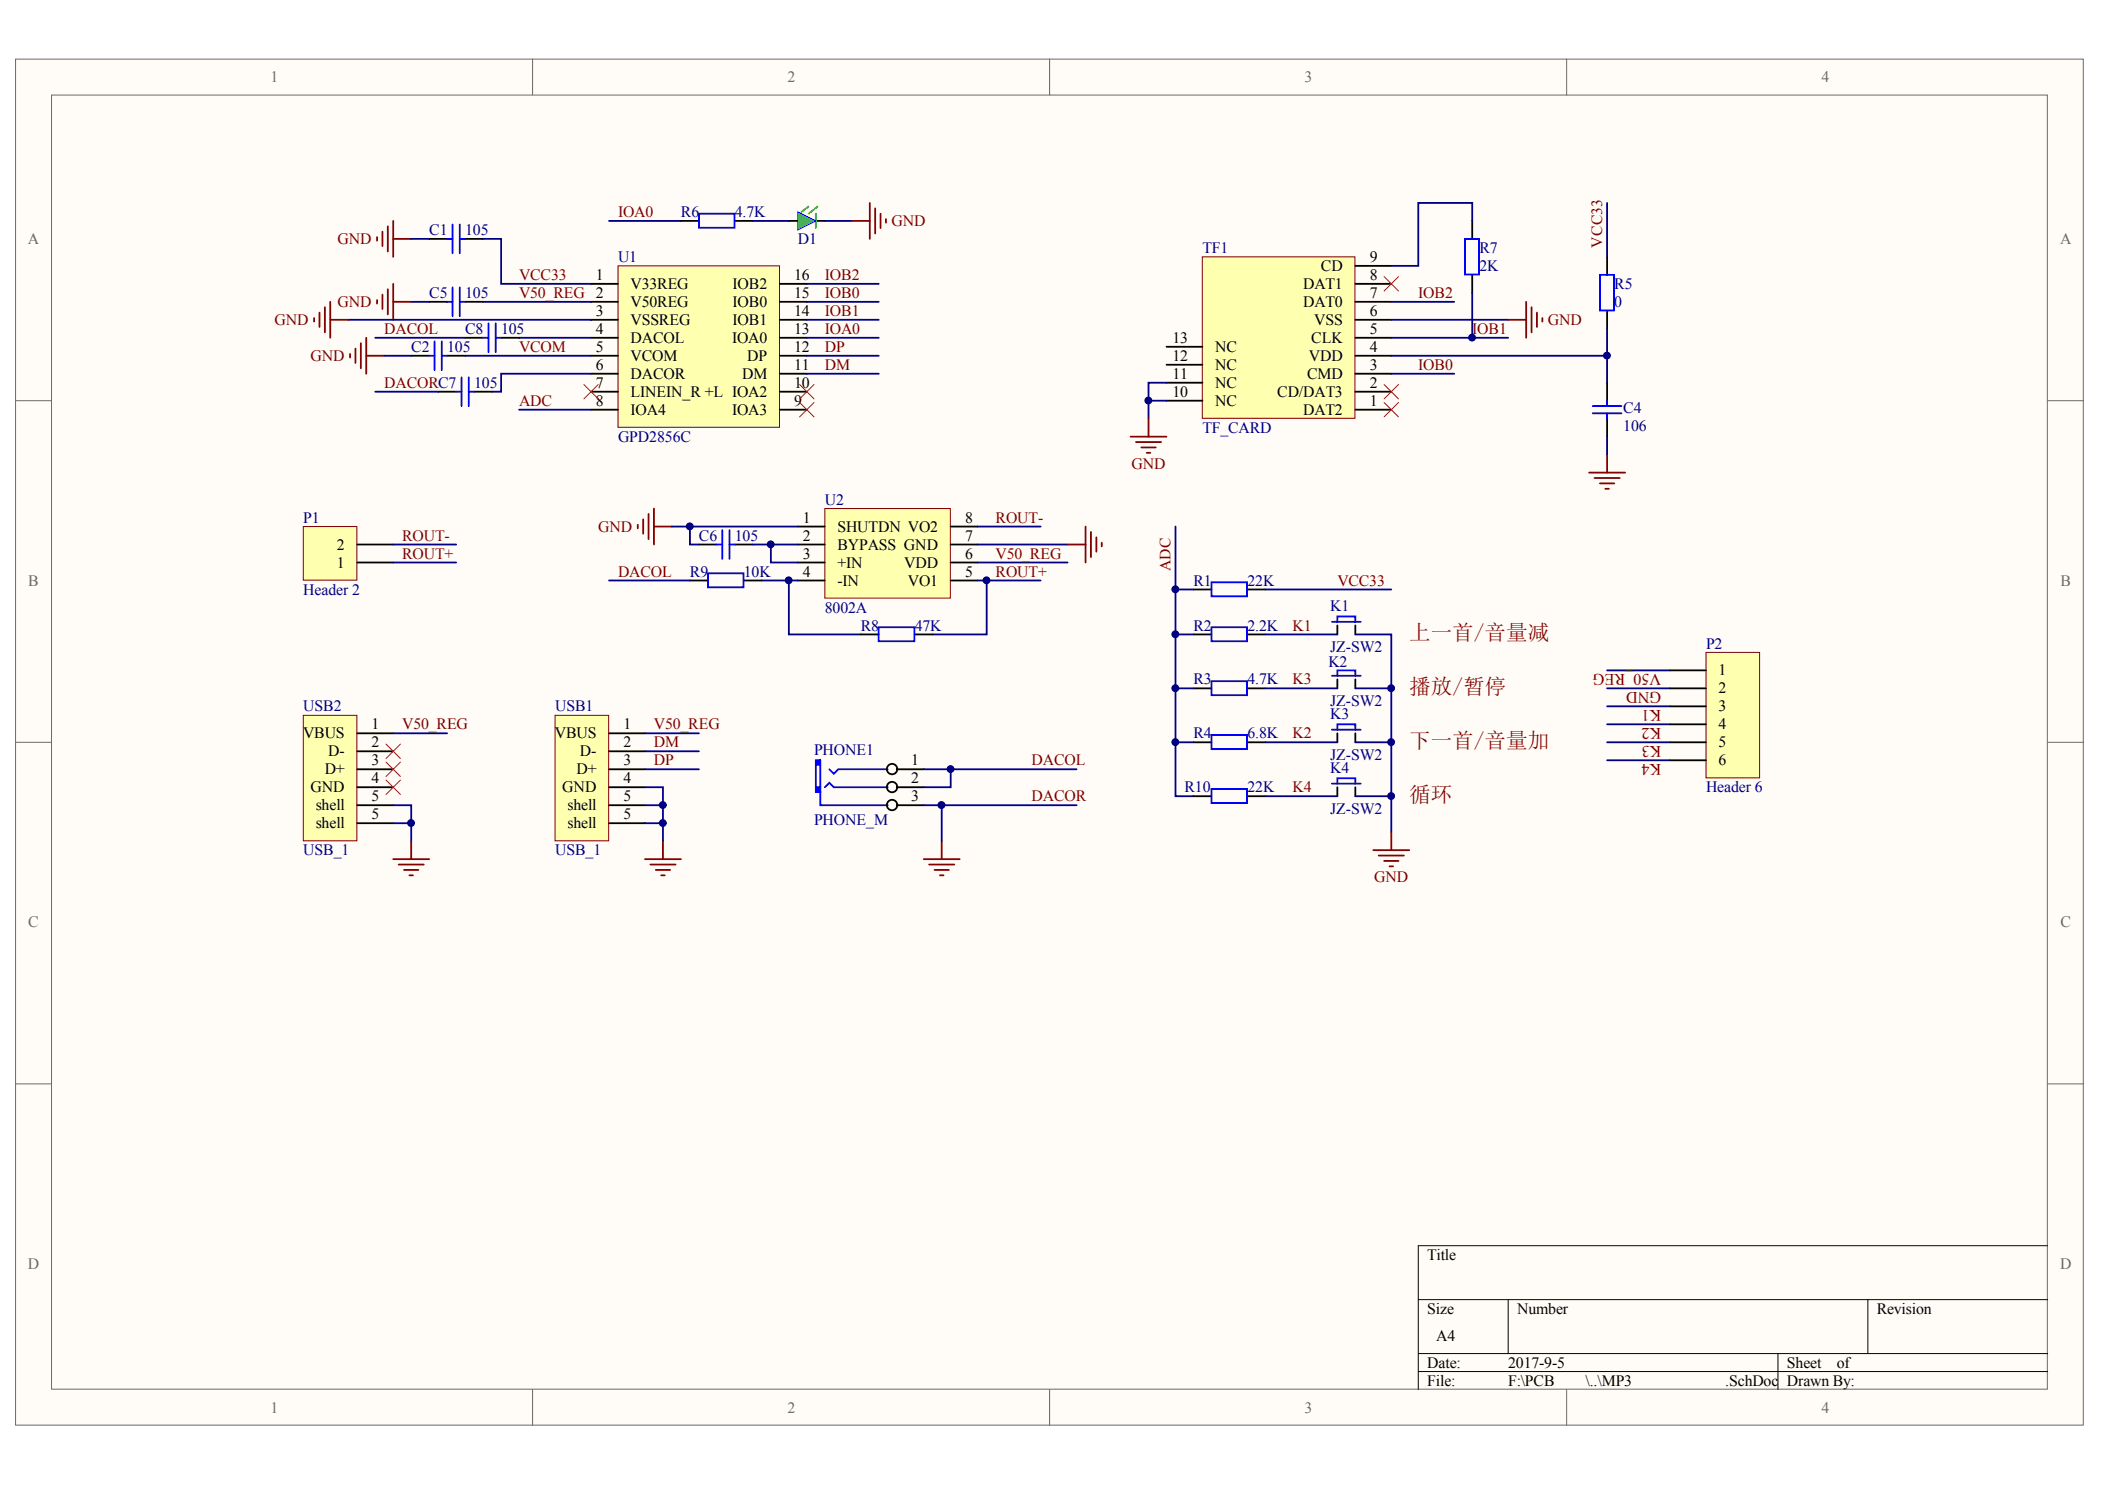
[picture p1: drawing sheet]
<svg xmlns="http://www.w3.org/2000/svg" width="297mm" height="210mm" viewBox="0 0 297 210" stroke-linecap="round" stroke-linejoin="round" font-family="sans-serif">
<g fill="#fffcf8" stroke="#696969" stroke-width=".14">
<path d="M2.2 8.3h291.8v192.7h-291.8z"/>
<path d="M7.3 13.4h281.6v182.6h-281.6z"/>
</g>
<path d="M75.2 8.3v5.1M148.1 8.3v5.1M221.1 8.3v5.1M2.2 56.5h5.1M289 56.5h5M2.2 104.7h5.1M289 104.7h5M2.2 152.9h5.1M289 152.9h5M75.2 196v5.1M148.1 196v5.1M221.1 196v5.1" fill="none" stroke="#696969" stroke-width=".14"/>
<path d="M289 175.7h-88.9v20.3M200.1 183.3h88.9M200.1 190.9h88.9M200.1 193.5h88.9M212.8 183.3v7.6M250.9 190.9v5.1M263.6 183.3v7.6" fill="none" stroke="#000" stroke-width=".14"/>
<path d="M87.2 37.5h22.8v22.8h-22.8z" fill="#ffffb0" stroke="#800000" stroke-width=".14"/>
<g fill="none" stroke="#000" stroke-width=".25">
<path d="M83.4 40h3.8M83.4 42.6h3.8M83.4 45.1h3.8M83.4 47.6h3.8M83.4 50.2h3.8M83.4 52.7h3.8M83.4 55.3h3.8M83.4 57.8h3.8M110 40h3.9M110 42.6h3.9M110 45.1h3.9M110 47.6h3.9"/>
<path d="M110 50.2h3.9M110 52.7h3.9M110 55.3h3.9M110 57.8h3.9"/>
</g>
<path d="M169.7 36.2h21.5v22.8h-21.5z" fill="#ffffb0" stroke="#800000" stroke-width=".14"/>
<g fill="none" stroke="#000" stroke-width=".25">
<path d="M191.3 37.5h5M207.7 31.2v2.5M207.7 38.8v2.5M226.8 36.2v2.6M58 50.2h2.6M60.6 42.6h2.5M63.1 50.2h2.5M65.6 42.6h2.6M164.6 56.5h5.1M164.6 54h5.1M164.6 51.5h5.1M164.6 48.9h5.1"/>
<path d="M191.3 57.8h5M191.3 55.3h5M191.3 52.7h5M191.3 50.2h5M191.3 47.6h5M191.3 45.1h5M191.3 42.6h5M191.3 40h5M226.8 43.8v2.6"/>
</g>
<g fill="none" stroke="#800000" stroke-width=".25">
<path d="M53.2 33.4v.6M54 32.7v2M54.7 31.9v3.6M55.5 31.2v5M55.5 33.7h2.5M44.3 44.9v.5M45.1 44.1v2M45.8 43.3v3.6M46.6 42.6v5M46.6 45.1h2.5M49.4 49.9v.5M50.2 49.2v2"/>
<path d="M50.9 48.4v3.6M51.7 47.6v5.1M51.7 50.2h2.5M53.2 42.3v.5M54 41.6v2M54.7 40.8v3.6M55.5 40v5.1M55.5 42.6h2.5M162.1 59.1v2.5M212.8 45.1h2.6M215.4 42.6v5M216.1 43.3v3.6"/>
<path d="M216.9 44.1v2M217.6 44.9v.5M159.5 61.6h5.1M160.3 62.4h3.5M161.1 63.1h2M161.8 63.9h.5"/>
</g>
<path d="M206.7 33.7h2v5h-2zM225.8 38.8h1.9v5h-1.9zM60.6 50.2h.7M61.3 48.2v4M62.3 48.2v4M62.3 50.2h.8M63.1 42.6h.8M63.9 40.5v4.1M64.9 40.5v4.1M64.9 42.6h.7" fill="none" stroke="#00f" stroke-width=".25"/>
<g fill="none" stroke="#000080" stroke-width=".25">
<path d="M207.7 31.2v-2.6h-7.6v8.9h-3.8M226.8 28.6v7.6M49.1 45.1h34.3M54.2 50.2h3.8M58 42.6h2.6M65.6 50.2h17.8M68.2 42.6h15.2M73.3 47.6h10.1M73.3 57.8h10.1M83.4 52.7h-12.7v2.6h-1.3M113.9 42.6h10.1M113.9 45.1h10.1"/>
<path d="M113.9 50.2h10.1M113.9 47.6h10.1M113.9 40h10.1M113.9 52.7h10.1M162.1 56.5h2.5M164.6 54h-2.5v5.1M196.3 42.6h8.9M196.3 45.1h16.5M196.3 50.2h30.5M196.3 47.6h16.5M196.3 52.7h8.9M207.7 41.3v6.3"/>
</g>
<path d="M195.3 39l2 2.1M197.3 39l-2 2.1M195.3 54.2l2 2.1M195.3 56.8l2 2M197.3 54.2l-2 2.1M197.3 56.8l-2 2" fill="none" stroke="#f00" stroke-width=".14"/>
<path d="M116.4 71.7h17.7v12.7h-17.7z" fill="#ffffb0" stroke="#800000" stroke-width=".14"/>
<g fill="none" stroke="#000" stroke-width=".25">
<path d="M96.1 31.2h2.5M103.7 31.2h2.5M111.3 31.2h1.3M115.1 31.2h1.3M98.6 76.8h2.6M103.7 76.8h2.5M112.6 74.3h3.8M112.6 76.8h3.8M112.6 79.3h3.8M134.2 74.3h3.8M134.2 76.8h3.8M134.2 79.3h3.8"/>
<path d="M97.4 81.9h2.5M105 81.9h2.5M112.6 81.9h3.8M121.5 89.5h2.5M129.1 89.5h2.5M134.2 81.9h3.8M168.4 89.5h2.6M168.4 83.2h2.6M168.4 97.1h2.6M176 89.5h2.6M176 83.2h2.6M176 97.1h2.6"/>
<path d="M188.7 88.2v1.3M188.7 95.8v1.3M191.3 88.2v1.3M191.3 95.8v1.3M168.4 104.7h2.6M168.4 112.3h2.6M176 104.7h2.6M176 112.3h2.6M188.7 103.4v1.3M188.7 111.1v1.2M191.3 103.4v1.3M191.3 111.1v1.2"/>
</g>
<g fill="none" stroke="#00f" stroke-width=".25">
<path d="M98.6 30.1h5.1v2h-5.1zM101.2 76.8h.7M101.9 74.8v4M102.9 74.8v4M102.9 76.8h.8M99.9 80.9h5v1.9h-5zM124 88.5h5v2h-5zM171 82.1h5v2h-5zM171 88.5h5v2h-5zM171 96.1h5v2h-5zM188 87.7h4M188 95.3h4"/>
<path d="M188.7 87.7v-.7h2.6v.7M188.7 95.3v-.7h2.6v.7M171 103.7h5v2h-5zM171 111.3h5v2h-5zM188 102.9h4M188 110.5h4M188.7 102.9v-.7h2.6v.7M188.7 110.5v-.7h2.6v.7"/>
</g>
<g fill="none" stroke="#000080" stroke-width=".25">
<path d="M85.9 31.2h10.2M97.4 74.3v2.5h1.2M106.2 76.8h2.6M112.6 76.8h-3.8v2.5h3.8M138 76.8h12.6M138 74.3h8.8M138 79.3h12.6M165.9 74.3v38h2.5M85.9 81.9h11.5M107.5 81.9h5.1M111.3 81.9v7.6h10.2M138 81.9h8.8"/>
<path d="M139.2 81.9v7.6h-7.6M165.9 83.2h2.5M165.9 89.5h2.5M165.9 97.1h2.5M178.6 83.2h17.7M178.6 89.5h10.1M178.6 97.1h10.1M191.3 89.5h5v27.9M191.3 97.1h5M165.9 104.7h2.5M178.6 104.7h10.1M178.6 112.3h10.1"/>
<path d="M191.3 104.7h5M191.3 112.3h5"/>
</g>
<g fill="none" stroke="#800000" stroke-width=".25">
<path d="M90 74v.5M90.8 73.3v2M91.5 72.5v3.6M92.3 71.7v5.1M92.3 74.3h2.5M150.6 76.8h2.6M153.2 74.3v5M153.9 75v3.6M154.7 75.8v2M155.5 76.6v.5M193.8 119.9h5.1M196.3 117.4v2.5"/>
<path d="M194.6 120.7h3.5M195.3 121.4h2M196.1 122.2h.5"/>
</g>
<path d="M114.1 29.1l-1 .8M115.1 30.1v2.1M115.4 29.1l-1.3 1" fill="none" stroke="#0f0" stroke-width=".25"/>
<path d="M112.6 29.9l2.5 1.3-2.5 1.2z" fill="#0f0" stroke="#00f" stroke-width=".14"/>
<path d="M106.2 31.2h5.1M116.4 31.2h3.8" fill="none" stroke="#000080" stroke-width=".25"/>
<path d="M120.2 31.2h2.5M122.7 28.6v5.1M123.5 29.4v3.5M124.3 30.1v2.1M125 30.9v.5" fill="none" stroke="#800000" stroke-width=".25"/>
<path d="M42.8 74.3h7.6v7.5h-7.6z" fill="#ffffb0" stroke="#800000" stroke-width=".14"/>
<path d="M50.4 79.3h5.1M50.4 76.8h5.1" fill="none" stroke="#000" stroke-width=".25"/>
<path d="M55.5 76.8h8.9M55.5 79.3h8.9" fill="none" stroke="#000080" stroke-width=".25"/>
<path d="M78.3 100.9h7.6v17.7h-7.6z" fill="#ffffb0" stroke="#800000" stroke-width=".14"/>
<g fill="none" stroke="#000" stroke-width=".25">
<path d="M60.6 33.7h2.5M65.6 33.7h2.6M61.8 55.3h2.6M65.6 47.6h2.6M66.9 55.3h2.5M70.7 47.6h2.6M226.8 54v2.5M226.8 59.1v2.5M85.9 103.4h5.1M85.9 106h5.1M85.9 108.5h5.1M85.9 111.1h5.1"/>
<path d="M85.9 113.6h5.1M85.9 116.1h5.1M126.5 108.5h3.8M126.5 111.1h3.8M126.5 113.6h3.8"/>
<circle cx="125.9" cy="113.6" r=".74"/>
<circle cx="125.9" cy="108.5" r=".74"/>
<circle cx="125.9" cy="111" r=".74"/>
</g>
<g fill="none" stroke="#000080" stroke-width=".25">
<path d="M58 33.7h2.6M68.2 33.7h2.5v6.3h12.7M52.9 47.6h12.7M52.9 55.3h8.9M226.8 46.4v7.6M94.8 74.3h17.8M226.8 61.6v2.5M226.8 94.6h8.9M226.8 97.1h8.9M226.8 99.6h8.9M91 111.1h2.6v7.6M91 103.4h7.6"/>
<path d="M91 106h7.6M91 108.5h7.6M91 113.6h2.6M91 116.1h2.6M130.3 108.5h21.6M130.3 113.6h21.6M226.8 102.2h8.9M226.8 104.7h8.9M226.8 107.2h8.9"/>
</g>
<g fill="none" stroke="#800000" stroke-width=".25">
<path d="M224.2 66.7h5.1M225 67.4h3.6M225.8 68.2h2M226.5 69h.5M226.8 64.1v2.6M93.6 118.7v2.5M132.9 118.7v2.5M91 121.2h5.1M91.8 122h3.5M92.5 122.7h2.1M93.3 123.5h.5M130.3 121.2h5.1"/>
<path d="M131.1 122h3.6M131.9 122.7h2M132.6 123.5h.5"/>
</g>
<g fill="none" stroke="#00f" stroke-width=".25">
<path d="M63.1 33.7h.8M63.9 31.7v4M64.9 31.7v4M64.9 33.7h.7M64.4 55.3h.7M65.1 53.2v4.1M66.1 53.2v4.1M66.1 55.3h.8M68.2 47.6h.7M68.9 45.6v4.1M70 45.6v4.1M70 47.6h.7"/>
<path d="M224.7 57.3h4.1M224.7 58.3h4.1M226.8 56.5v.8M226.8 58.3v.8M115.1 111.7h.7v1.9h9.5M115.1 107.2h.7v4.5h-.7zM115.1 111.1h.7M115.1 107.9h.7M116.4 111.1l.6-.7 .7 .7h7.6M117 108.5l.7 .6 .6-.6h7"/>
</g>
<g fill="#00f" stroke="#00f" stroke-width=".14">
<path d="M115.1 111.1h.6v.5h-.6z"/>
<path d="M115.1 107.2h.6v.6h-.6z"/>
</g>
<path d="M82.4 54.2l2 2.1M84.4 54.2l-2 2.1M112.8 54.2l2.1 2.1M112.8 56.8l2.1 2M114.9 54.2l-2.1 2.1M114.9 56.8l-2.1 2" fill="none" stroke="#f00" stroke-width=".14"/>
<path d="M240.7 92h7.6v17.7h-7.6z" fill="#ffffb0" stroke="#800000" stroke-width=".14"/>
<path d="M235.7 94.6h5M235.7 97.1h5M235.7 99.6h5M235.7 102.2h5M235.7 104.7h5M235.7 107.2h5" fill="none" stroke="#000" stroke-width=".25"/>
<path d="M132.9 113.6v5.1M134.2 108.5v2.6h-3.9" fill="none" stroke="#000080" stroke-width=".25"/>
<path d="M42.8 100.9h7.6v17.7h-7.6z" fill="#ffffb0" stroke="#800000" stroke-width=".14"/>
<path d="M50.4 103.4h5.1M50.4 106h5.1M50.4 108.5h5.1M50.4 111.1h5.1M50.4 113.6h5.1M50.4 116.1h5.1" fill="none" stroke="#000" stroke-width=".25"/>
<path d="M55.5 113.6h2.5v5.1M55.5 103.4h7.6M55.5 116.1h2.5" fill="none" stroke="#000080" stroke-width=".25"/>
<path d="M58 118.7v2.5M55.5 121.2h5.1M56.2 122h3.6M57 122.7h2M57.8 123.5h.5" fill="none" stroke="#800000" stroke-width=".25"/>
<path d="M54.5 105l2 2M54.5 107.5l2 2M54.5 110l2 2.1M56.5 105l-2 2M56.5 107.5l-2 2M56.5 110l-2 2.1" fill="none" stroke="#f00" stroke-width=".14"/>
<g fill="#000080" stroke="#000080" stroke-width=".14">
<circle cx="58" cy="116.1" r=".48"/>
<circle cx="93.5" cy="116.1" r=".48"/>
<circle cx="93.5" cy="113.6" r=".48"/>
<circle cx="97.3" cy="74.3" r=".48"/>
<circle cx="108.8" cy="76.8" r=".48"/>
<circle cx="111.3" cy="81.9" r=".48"/>
<circle cx="132.9" cy="113.6" r=".49"/>
<circle cx="134.1" cy="108.5" r=".48"/>
<circle cx="139.2" cy="81.9" r=".48"/>
<circle cx="162" cy="56.5" r=".48"/>
<circle cx="165.9" cy="104.7" r=".48"/>
<circle cx="165.9" cy="97.1" r=".48"/>
<circle cx="165.9" cy="89.5" r=".48"/>
<circle cx="165.9" cy="83.1" r=".48"/>
<circle cx="196.3" cy="112.3" r=".48"/>
<circle cx="196.3" cy="104.7" r=".48"/>
<circle cx="196.3" cy="97.1" r=".48"/>
<circle cx="207.7" cy="47.6" r=".48"/>
<circle cx="226.8" cy="50.2" r=".48"/>
</g>
<g font-size="3" fill="#800000">
<text x="198.9" y="90.3">上一首/音量减</text>
<text x="198.9" y="97.9">播放/暂停</text>
<text x="198.9" y="105.6">下一首/音量加</text>
<text x="198.9" y="113.2">循环</text>
</g>
<g font-size="2.3" fill="#800000">
<text x="234.4" y="95.1" transform="rotate(-180 234.4 95.1)">V50_REG</text>
<text x="234.4" y="97.6" transform="rotate(-180 234.4 97.6)">GND</text>
<text x="234.4" y="100.1" transform="rotate(-180 234.4 100.1)">K1</text>
<text x="234.4" y="102.7" transform="rotate(-180 234.4 102.7)">K2</text>
<text x="234.4" y="105.2" transform="rotate(-180 234.4 105.2)">K3</text>
<text x="234.4" y="107.7" transform="rotate(-180 234.4 107.7)">K4</text>
</g>
<g font-size="2.2" fill="#696969">
<text x="38.2" y="11.6">1</text>
<text x="111.1" y="11.6">2</text>
<text x="184.1" y="11.6">3</text>
<text x="257" y="11.6">4</text>
<text x="3.9" y="34.4">A</text>
<text x="290.7" y="34.4">A</text>
<text x="4" y="82.6">B</text>
<text x="290.8" y="82.6">B</text>
<text x="4" y="130.8">C</text>
<text x="290.8" y="130.8">C</text>
<text x="3.9" y="179">D</text>
<text x="290.7" y="179">D</text>
<text x="38.2" y="199.3">1</text>
<text x="111.1" y="199.3">2</text>
<text x="184.1" y="199.3">3</text>
<text x="257" y="199.3">4</text>
</g>
<g font-size="2.2" fill="#800000">
<text x="47.6" y="34.4">GND</text>
<text x="87.2" y="30.6">IOA0</text>
<text x="125.8" y="31.9">GND</text>
<text x="226.1" y="35" transform="rotate(-90 226.1 35)">VCC33</text>
<text x="73.3" y="39.5">VCC33</text>
<text x="116.4" y="39.5">IOB2</text>
<text x="38.7" y="45.8">GND</text>
<text x="47.6" y="43.3">GND</text>
<text x="54.2" y="47.1">DACOL</text>
<text x="73.3" y="42">V50_REG 2</text>
<text x="116.4" y="42">IOB0</text>
<text x="116.4" y="44.6">IOB1</text>
<text x="116.4" y="47.1">IOA0</text>
<text x="200.1" y="42">IOB2</text>
<text x="207.7" y="47.1">IOB1</text>
<text x="218.4" y="45.8">GND</text>
<text x="43.8" y="50.9">GND</text>
<text x="73.3" y="49.6">VCOM</text>
<text x="116.4" y="49.6">DP</text>
<text x="116.4" y="52.2">DM</text>
<text x="200.1" y="52.2">IOB0</text>
<text x="54.2" y="54.7">DACORC7</text>
<text x="73.3" y="57.2">ADC</text>
<text x="159.7" y="66.1">GND</text>
<text x="56.8" y="76.3">ROUT-</text>
<text x="84.4" y="75">GND</text>
<text x="140.5" y="73.7">ROUT-</text>
<text x="56.8" y="78.8">ROUT+</text>
<text x="87.2" y="81.3">DACOL</text>
<text x="140.5" y="78.8">V50_REG</text>
<text x="140.5" y="81.3">ROUT+</text>
<text x="165.2" y="80.6" transform="rotate(-90 165.2 80.6)">ADC</text>
<text x="188.7" y="82.6">VCC33</text>
<text x="182.4" y="88.9">K1</text>
<text x="182.4" y="96.6">K3</text>
<text x="56.8" y="102.9">V50_REG</text>
<text x="92.3" y="102.9">V50_REG</text>
<text x="92.3" y="108">DP</text>
<text x="92.3" y="105.4">DM</text>
<text x="145.6" y="108">DACOL</text>
<text x="182.4" y="104.2">K2</text>
<text x="145.6" y="113">DACOR</text>
<text x="182.4" y="111.8">K4</text>
<text x="193.9" y="124.5">GND</text>
</g>
<g font-size="2.2" fill="#000080">
<text x="60.6" y="33.2">C1</text>
<text x="65.6" y="33.2">105</text>
<text x="96.1" y="30.6">R6</text>
<text x="103.7" y="30.6">4.7K</text>
<text x="112.6" y="34.4">D1</text>
<text x="169.7" y="35.7">TF1</text>
<text x="208.8" y="35.7">R7</text>
<text x="87.2" y="37">U1</text>
<text x="208.8" y="38.2">2K</text>
<text x="227.8" y="40.8">R5</text>
<text x="60.6" y="42">C5</text>
<text x="65.6" y="42">105</text>
<text x="65.6" y="47.1">C8</text>
<text x="70.7" y="47.1">105</text>
<text x="227.8" y="43.3">0</text>
<text x="58" y="49.6">C2</text>
<text x="63.1" y="49.6">105</text>
<text x="66.9" y="54.7">105</text>
<text x="229.1" y="58.3">C4</text>
<text x="87.2" y="62.3">GPD2856C</text>
<text x="169.7" y="61">TF_CARD</text>
<text x="229.1" y="60.8">106</text>
<text x="116.4" y="71.2">U2</text>
<text x="42.8" y="73.7">P1</text>
<text x="98.6" y="76.3">C6</text>
<text x="103.7" y="76.3">105</text>
<text x="42.8" y="83.9">Header 2</text>
<text x="97.4" y="81.3">R9</text>
<text x="105" y="81.3">10K</text>
<text x="168.4" y="82.6">R1</text>
<text x="176" y="82.6">22K</text>
<text x="116.4" y="86.4">8002A</text>
<text x="121.5" y="88.9">R8</text>
<text x="129.1" y="88.9">47K</text>
<text x="168.4" y="88.9">R2</text>
<text x="176" y="88.9">2.2K</text>
<text x="187.7" y="86.2">K1</text>
<text x="187.4" y="94">K2</text>
<text x="187.7" y="92">JZ-SW2</text>
<text x="240.7" y="91.5">P2</text>
<text x="42.8" y="100.4">USB2</text>
<text x="78.3" y="100.4">USB1</text>
<text x="168.4" y="96.6">R3</text>
<text x="176" y="96.6">4.7K</text>
<text x="187.7" y="99.6">JZ-SW2</text>
<text x="187.7" y="101.4">K3</text>
<text x="114.9" y="106.4">PHONE1</text>
<text x="168.4" y="104.2">R4</text>
<text x="176" y="104.2">6.8K</text>
<text x="187.7" y="107.2">JZ-SW2</text>
<text x="167.1" y="111.8">R10</text>
<text x="176" y="111.8">22K</text>
<text x="187.7" y="109">K4</text>
<text x="240.7" y="111.8">Header 6</text>
<text x="114.9" y="116.3">PHONE_M</text>
<text x="187.7" y="114.8">JZ-SW2</text>
<text x="42.8" y="120.6">USB_1</text>
<text x="78.3" y="120.6">USB_1</text>
</g>
<g font-size="2.2">
<text x="84.1" y="39.5">1</text>
<text x="89" y="40.8">V33REG</text>
<text x="103.4" y="40.8">IOB2</text>
<text x="112.1" y="39.5">16</text>
<text x="183.9" y="40.8">DAT1</text>
<text x="186.4" y="38.2">CD</text>
<text x="193.3" y="39.5">8</text>
<text x="193.3" y="37">9</text>
<text x="84.1" y="44.6">3</text>
<text x="84.1" y="47.1">4</text>
<text x="89" y="43.3">V50REG</text>
<text x="89" y="45.8">VSSREG</text>
<text x="103.4" y="45.8">IOB1</text>
<text x="103.4" y="43.3">IOB0</text>
<text x="112.1" y="47.1">13</text>
<text x="112.1" y="44.6">14</text>
<text x="112.1" y="42">15</text>
<text x="183.9" y="43.3">DAT0</text>
<text x="185.5" y="45.8">VSS</text>
<text x="193.3" y="47.1">5</text>
<text x="193.3" y="44.6">6</text>
<text x="193.3" y="42">7</text>
<text x="84.1" y="49.6">5</text>
<text x="84.1" y="52.2">6</text>
<text x="89" y="48.4">DACOL</text>
<text x="89" y="50.9">VCOM</text>
<text x="89" y="53.4">DACOR</text>
<text x="103.3" y="48.4">IOA0</text>
<text x="104.7" y="53.4">DM</text>
<text x="105.5" y="50.9">DP</text>
<text x="112.1" y="52.2">11</text>
<text x="112.1" y="49.6">12</text>
<text x="165.4" y="53.4">11</text>
<text x="165.4" y="50.9">12</text>
<text x="165.4" y="48.4">13</text>
<text x="171.5" y="52.2">NC</text>
<text x="171.5" y="49.6">NC</text>
<text x="184.5" y="53.4">CMD</text>
<text x="184.7" y="50.9">VDD</text>
<text x="185" y="48.4">CLK</text>
<text x="193.3" y="52.2">3</text>
<text x="193.3" y="49.6">4</text>
<text x="84.1" y="54.7">7</text>
<text x="84.1" y="57.2">8</text>
<text x="89" y="56">LINEIN_R +L IOA2</text>
<text x="89" y="58.5">IOA4</text>
<text x="103.3" y="58.5">IOA3</text>
<text x="112.1" y="57.2">9</text>
<text x="112.1" y="54.7">10</text>
<text x="165.4" y="56">10</text>
<text x="171.5" y="57.2">NC</text>
<text x="171.5" y="54.7">NC</text>
<text x="180.2" y="56">CD/DAT3</text>
<text x="183.9" y="58.5">DAT2</text>
<text x="193.3" y="57.2">1</text>
<text x="193.3" y="54.7">2</text>
<text x="47.5" y="77.5">2</text>
<text x="113.3" y="73.7">1</text>
<text x="113.3" y="76.3">2</text>
<text x="118.2" y="75">SHUTDN VO2</text>
<text x="118.2" y="77.5">BYPASS GND</text>
<text x="136.2" y="76.3">7</text>
<text x="136.2" y="73.7">8</text>
<text x="47.5" y="80.1">1</text>
<text x="113.3" y="78.8">3</text>
<text x="113.3" y="81.3">4</text>
<text x="118.2" y="80.1">+IN</text>
<text x="118.2" y="82.6">-IN</text>
<text x="127.6" y="80.1">VDD</text>
<text x="128.1" y="82.6">VO1</text>
<text x="136.2" y="81.3">5</text>
<text x="136.2" y="78.8">6</text>
<text x="242.5" y="95.3">1</text>
<text x="242.5" y="97.8">2</text>
<text x="242.5" y="100.4">3</text>
<text x="42.8" y="104.2">VBUS</text>
<text x="46.3" y="106.7">D-</text>
<text x="52.4" y="102.9">1</text>
<text x="52.4" y="105.4">2</text>
<text x="52.4" y="108">3</text>
<text x="78.3" y="104.2">VBUS</text>
<text x="81.8" y="106.7">D-</text>
<text x="88" y="102.9">1</text>
<text x="88" y="105.4">2</text>
<text x="88" y="108">3</text>
<text x="128.6" y="108">1</text>
<text x="242.5" y="102.9">4</text>
<text x="242.5" y="105.4">5</text>
<text x="242.5" y="108">6</text>
<text x="43.8" y="111.8">GND</text>
<text x="45.8" y="109.2">D+</text>
<text x="52.4" y="110.5">4</text>
<text x="52.4" y="113">5</text>
<text x="79.3" y="111.8">GND</text>
<text x="81.3" y="109.2">D+</text>
<text x="88" y="110.5">4</text>
<text x="88" y="113">5</text>
<text x="128.6" y="110.5">2</text>
<text x="128.6" y="113">3</text>
<text x="44.5" y="114.3">shell</text>
<text x="44.5" y="116.8">shell</text>
<text x="52.4" y="115.6">5</text>
<text x="80.1" y="114.3">shell</text>
<text x="80.1" y="116.8">shell</text>
<text x="88" y="115.6">5</text>
<text x="201.4" y="177.7">Title</text>
<text x="201.4" y="185.3">Size</text>
<text x="214.1" y="185.3">Number</text>
<text x="264.8" y="185.3">Revision</text>
<text x="202.7" y="189.1">A4</text>
<text x="201.4" y="192.9">Date:</text>
<text x="201.4" y="195.5">File:</text>
<text x="212.8" y="192.9">2017-9-5</text>
<text x="212.8" y="195.5">F:\PCB</text>
<text x="223.8" y="195.5">\..\MP3</text>
<text x="243.5" y="195.5">.SchDoc</text>
<text x="252.2" y="192.9">Sheet</text>
<text x="252.2" y="195.5">Drawn By:</text>
<text x="259.2" y="192.9">of</text>
</g>
</svg>
